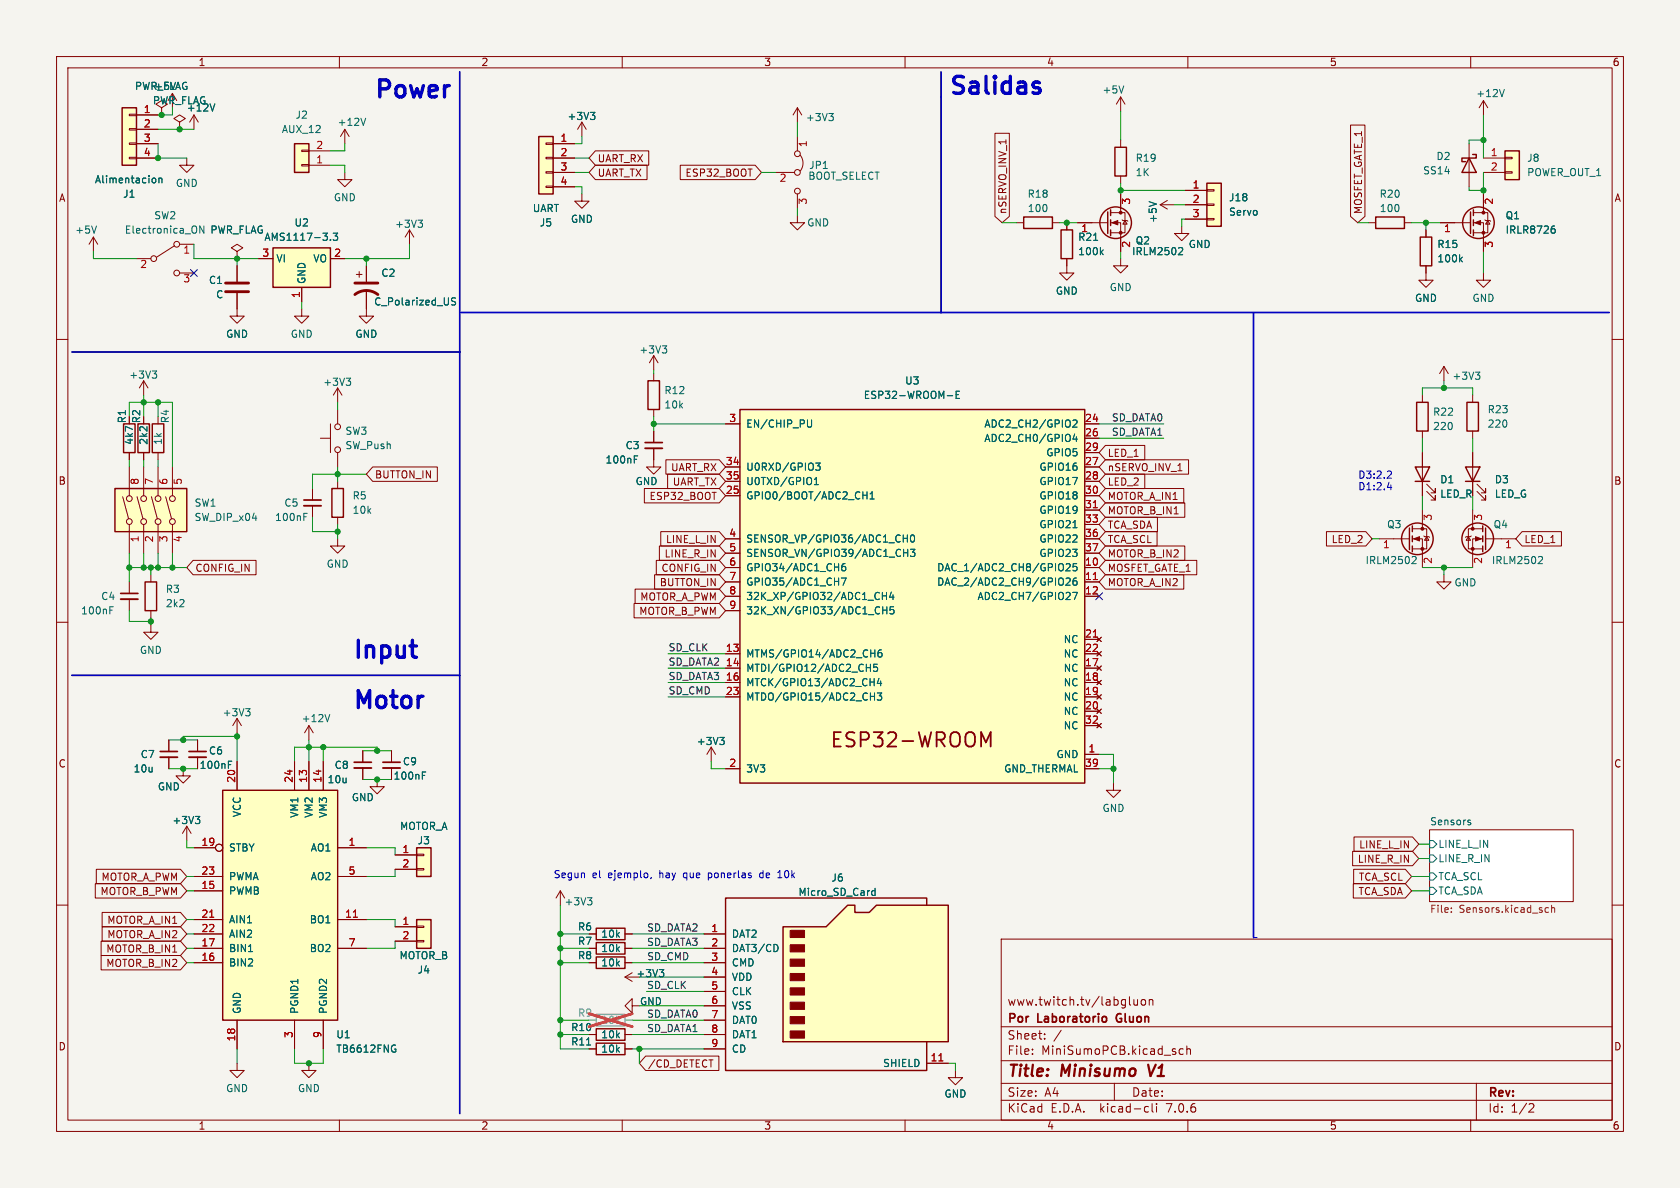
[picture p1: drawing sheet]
<svg xmlns="http://www.w3.org/2000/svg" width="297mm" height="210mm" viewBox="0 0 297 210" stroke-linecap="round" stroke-linejoin="round" font-family="sans-serif">
<path d="M0 0h297v210h-297z" fill="#f5f4ef" stroke="#f5f4ef" stroke-width=".18"/>
<g fill="none" stroke="#840000" stroke-width=".18">
<path d="M10 10h277v190h-277zM12 12h273v186h-273zM60 10v2M110 10v2M160 10v2M210 10v2M260 10v2M241.9 39.4h1.3M248.3 39.4h1.3M254.6 39.4h5.4M259.7 25.4v7.6M260.5 39.4h1.8v5.1"/>
<path d="M260.5 37.6h2.5v3.5h-2.5M262.3 27.9h3.8M262.3 30.5h3.8M262.3 34.3v3.3M262.5 38.9l.1 .1h.8l.1 .1M263 39l.4 .6h-.8zM266.1 30.4h1.2v.2h-1.2zM266.1 27.8h1.2v.3h-1.2zM10 60h2M252.1 47v2.5h1.3l-1.3 1.3-1.3-1.3h1.3M252.1 40.6v1.3M262.3 48.3v1.2h1.2l-1.2 1.3-1.3-1.3h1.3"/>
<path d="M285 60h2M25.4 67.3l.8 1.3M25.4 67.3v2.6M25.4 67.3l-.8 1.3M56.6 77.5h1.8M58.4 74.9v5.1M59.7 68.6l.8 1.3M59.7 68.6v2.5M59.7 72.4v2.5M59.7 68.6l-.8 1.3M128.3 74.9h2.5M191.8 77.5h2.5"/>
<path d="M191.8 74.9h2.5M255.3 64.8l.7 1.2M255.3 64.8v2.5M255.3 64.8l-.8 1.2M260.3 69.9v1.2M260.3 76.2v1.3M55.2 86.4v2M55.2 89.4v2M59.7 80v2.6M59.7 85.1v1.3M59.7 91.4v1.3M128.3 87.6h2.5"/>
<path d="M128.3 82.6h2.5M128.3 85.1h2.5M128.3 95.3h2.5M128.3 97.8h2.5M191.8 87.6h2.5M191.8 82.6h2.5M191.8 85.1h2.5M191.8 80h2.5M191.8 90.2h2.5M191.8 92.7h2.5M191.8 95.3h2.5M191.8 97.8h2.5"/>
<path d="M243.8 95.3h5.4M249.7 95.3h1.8v5M249.7 93.5h2.5v3.5h-2.5M251.5 90.2v3.3M251.7 94.7l.1 .2h.8l.1 .1M252.2 94.9l.4 .6h-.8zM259.6 94.9l.4 .6h-.8zM260.1 94.7l-.1 .2h-.8l-.1 .1M260.3 90.2v3.3M262.1 95.3h-1.8v5M262.1 93.5h-2.5v3.5h2.5M262.6 95.3h5.4"/>
<path d="M10 110h2M26.7 101.6v1.3M26.7 108v1.2M128.3 100.3h2.5M128.3 102.9h2.5M128.3 105.4h2.5M128.3 115.6h2.5M128.3 118.1h2.5M128.3 108h2.5M191.8 100.3h2.5M191.8 102.9h2.5M191.8 105.4h2.5"/>
<path d="M191.8 115.6h2.5M191.8 118.1h2.5M191.8 113h2.5M193.9 117.7l.8 .8M193.9 112.6l.8 .8M193.9 115.2l.8 .8M194.7 117.7l-.8 .8M194.7 112.6l-.8 .8M194.7 115.2l-.8 .8M255.3 101.6v1.3h-1.3l1.3 1.2 1.2-1.2h-1.2M285 110h2M32.4 135.9v1.3h-1.3l1.3 1.2 1.3-1.2h-1.3"/>
<path d="M41.9 134.6v5.1M52.1 134.6v5.1M54.6 134.6v5.1M57.1 134.6v5.1M66.7 137.8v1.3h-1.3l1.3 1.2 1.2-1.2h-1.2M125.7 132.1l.8 1.3M125.7 132.1v2.5M125.7 132.1l-.7 1.3M128.3 120.7h2.5M128.3 123.2h2.5M128.3 135.9h2.5M191.8 133.4h2.5"/>
<path d="M191.8 120.7h2.5M191.8 123.2h2.5M191.8 135.9h2.5M191.8 125.7h2.5M191.8 128.3h2.5M193.9 120.3l.8 .7M193.9 122.8l.8 .8M193.9 125.3l.8 .8M193.9 127.9l.8 .8M194.7 120.3l-.8 .7M194.7 122.8l-.8 .8M194.7 125.3l-.8 .8"/>
<path d="M194.7 127.9l-.8 .8M10 160h2M33 146.1l.8 1.2M33 146.1v2.5M33 146.1l-.7 1.2M34.3 149.9h3.8M34.3 157.5h5.1M34.3 154.9h5.1M59.7 149.9h5.1M59.7 154.9h5.1M99.1 157.5l.7 1.3M99.1 157.5v2.5"/>
<path d="M99.1 157.5l-.8 1.3M252.7 146.7h25.4v12.7h-25.4zM285 160h2M34.3 170.2h5.1M34.3 162.6h5.1M34.3 167.6h5.1M34.3 165.1h5.1M59.7 162.6h5.1M59.7 167.6h5.1M104.1 170.2h1.3M104.1 167.6h1.3M104.1 165.1h1.3"/>
<path d="M110.5 170.2h1.3M110.5 167.6h1.3M110.5 165.1h1.3M177 166h108v32h-108zM199.7 177.5l.2 .2M200.5 176.7v.9l.4 .1 .2-.1M201.1 176.7v1M201.9 176.8l.3-.1 .3 .3v.4l-.3 .3-.3-.1-.2-.2v-.4zM203.2 176.8l.2-.1 .3 .1 .1 .9M203.2 176.7v1M41.9 188v1.2h1.3l-1.3 1.3-1.3-1.3h1.3M41.9 180.3v5.1"/>
<path d="M52.1 180.3v5.1M57.1 180.3v5.1M60 198v2M104.1 185.4h1.3M104.1 182.9h1.3M110 198v2M110.5 185.4h1.3M110.5 182.9h1.3M160 198v2M177 194.5h108M177 191.5h108M177 187.5h108"/>
<path d="M177 181.5h108M182.5 186.3v.1M182.5 185.5v.1M184.7 183.6v.1M184.7 182.8v.1M187.6 182.1l-1.3 2M197 191.5v3M202.6 195.6l.4 .1M203 196.5l-.4 .1M203.7 195.1v1.3l.2 .2M204.5 195.1v.1M204.5 195.6v1"/>
<path d="M209.2 185.5l-.5-.1-.2 .3v.4l.1 .2h.6M209.8 185.5l.2-.1 .4 .1 .1 .9M209.8 184.9v1.5M210 198v2M260 198v2M261 191.5v6.5M270.5 195.1l.5 .1 .2 .3-1 1.1h1"/>
<circle cx="59.7" cy="75.4" r=".51"/>
<circle cx="59.7" cy="79.5" r=".51"/>
<circle cx="38.7" cy="149.9" r=".63"/>
</g>
<path d="M203 188.2l.4 2" fill="none" stroke="#840000" stroke-width=".4"/>
<path d="M53.7 88.4h3.1M197.5 179.4l-.2 .4 .2 .7" fill="none" stroke="#840000" stroke-width=".3"/>
<path d="M252.7 146.7h25.4v12.7h-25.4z" fill="#fff" stroke="#fff" stroke-width=".18"/>
<g fill="none" stroke="#006464" stroke-width=".18">
<path d="M274.6 39.9h.2M258.2 45.8l.3 .5M258.5 45.5l-.5 .4M274.5 40.4l.3 .1 .1 .2v.4l-.4 .1M26.9 65.6h.8l-.4 .5M27.5 66.1l.2 .2v.3l-.2 .3M61.2 66.9h.8l-.4 .4M61.7 67.3l.3 .3v.3l-.3 .2M143.5 74.2l-.1 1.2-.2 .1-.3-.1M167.5 69.9h.9M169 69.8h.5M169.6 69.2h-.6v1.2h.6"/>
<path d="M189.7 74.4l.5-.2 .2 .4-.8 .9h.8M190 76.7l-.3 .9h.8M190.3 77.2v.8M260.8 65.8h.8l-.4 .5M261.4 66.3l.2 .2v.3l-.2 .3M53.7 91.4h.4M53.7 90.7h.6M144 85.7h.7M144 84.8l.3-.4v1.3M144.2 81.9h.8l-.4 .4 .3 .2v.5l-.2 .1h-.4M149.4 99.6l-.4 .1a.85 .85 0 0 0 0 1.2l.5-.1v-.4l-.2-.3-.4 .1-.1 .2M152.5 87.5h.8"/>
<path d="M153.3 86.9v1.3M153.8 88.2h.7M153.8 87.3l.4-.4v1.3M159.7 95.2h.7M159.7 97.7h.8M160.4 94.6v1.2M160.5 97.1v1.3M161 97.1h.7l-.4 .5 .4 .1v.5l-.2 .2-.5-.2M161.1 94.6h.2a.68 .68 0 0 1 .4 .6 .68 .68 0 0 1-.4 .6 .84 .84 0 0 1-.2-1.2zM188.5 99.8l.5-.2 .2 .4-.8 .9h.8M189.7 93.3h.7M190.4 99.6h-.7v.6l.2-.1 .4 .1 .1 .2v.4l-.2 .1-.5-.1"/>
<path d="M249.8 98.4h.4l.2 .3-.8 .9h.8M272.2 98.4h.4l.1 .3-.8 .9h.8M148.7 102.2h.9l-.6 1.2M153.2 118h.7M153.9 117.4v1.3M153.9 115.5h.8M154.5 120v1.2M154.7 114.9v1.2M155.1 117.4h-.6l-.1 .6 .2-.1 .4 .1 .1 .1v.5l-.2 .1-.5-.1M155.4 119.9l-.3 .9h.8M155.8 114.9h-.3a.86 .86 0 0 0 0 1.2l.4-.1v-.4l-.2-.2h-.4l-.1 .2M156 104.7v1.3"/>
<path d="M156 105.3h.7M156.1 107.3v1.2M156.1 107.9h.7M156.7 104.7v1.3M156.8 107.3v1.2M157.6 104.7l-.3 .9h.8M157.9 105.1v.9M158 107.3h-.6l-.1 .6 .2-.2 .4 .1 .2 .2-.1 .4-.2 .1-.5-.1M188.5 102.3l.5-.1 .2 .3-.8 .9h.8M189.6 104.7h.9l-.6 1.3M190.3 102.2h-.4a.86 .86 0 0 0 0 1.2l.5-.1v-.4l-.2-.2h-.4l-.1 .2M127.2 130.4h.8l-.4 .4"/>
<path d="M127.8 130.8l.2 .3v.3l-.2 .2M153.8 120.6h.7M153.9 123.1h.7M154.6 122.5v1.3M155.1 122.5h.8l-.4 .5 .3 .1v.5l-.2 .2-.5-.2M155.7 120.4v.8M34.5 144.3h.8l-.4 .5M35.1 144.8l.2 .2v.4l-.2 .2M103.9 158.7h.7l-.4 .5M104.4 159.2l.2 .2v.3l-.2 .3M252.7 156.8h.7l.6 .7-.6 .6h-.7zM252.7 154.3h.7l.6 .6-.6 .7h-.7z"/>
<path d="M252.7 148.6h.7l.6 .6-.6 .7h-.7zM252.7 151.1h.7l.6 .7-.6 .6h-.7zM259.7 145.4h.3v.2l-.2 .2h-.2M259.7 145h.3M43.9 168.2h.8M69.6 184.7l.3 .1M69.7 185.5h.3v.4l-.3 .1M103.7 184.7h.7"/>
</g>
<path d="M256.6 161.2v.1M256.6 160.5v.1M273.3 161.2h.5M273.3 160.5h.5M274.3 160.6l.2-.2 .3 .1v.8M274.3 160v1.3" fill="none" stroke="#725600" stroke-width=".18"/>
<g fill="none" stroke="#840000" stroke-width=".25">
<path d="M243.2 38.4h5.1v2h-5.1zM259.7 27.9l1.3 2.6h-2.6zM260 37.5v3.8M260.3 27.3h.7v.6h-2.6v.7h.7M260.5 37.1v1M260.5 38.9v1M266.1 26.7h2.5v5.1h-2.5zM251.1 41.9h2v5.1h-2zM260.5 40.6v1.1M130.8 72.4h61v66h-61zM259.3 71.1h2.1v5.1h-2.1zM58.7 86.4h2v5h-2z"/>
<path d="M249.2 93.3v3.9M249.7 93v1M249.7 94.7v1.1M249.7 96.5v1M262.1 93v1M262.1 94.7v1.1M262.1 96.5v1M262.6 93.3v3.9M25.7 102.9h2v5.1h-2zM39.4 139.7h20.3v40.6h-20.3zM105.4 169.2h5.1v2h-5.1zM105.4 164.1h5.1v2h-5.1z"/>
<path d="M105.4 166.6h5.1v2.1h-5.1zM105.4 181.9h5.1v2h-5.1zM105.4 184.4h5.1v2h-5.1z"/>
<circle cx="261.4" cy="39.4" r="2.79"/>
<circle cx="250.6" cy="95.2" r="2.79"/>
<circle cx="261.2" cy="95.2" r="2.79"/>
</g>
<g fill="#ffffc2" stroke="#ffffc2" stroke-width=".18">
<path d="M39.4 139.7h20.3v40.6h-20.3z"/>
<path d="M266.1 26.7h2.5v5.1h-2.5z"/>
<path d="M130.8 72.4h61v66h-61z"/>
</g>
<path d="M193.3 89.8h.7M193.3 102.5h.7M193.3 112.6h.7M37.1 162.1h.7M62.5 162.1h.7" fill="none" stroke="#a90000" stroke-width=".18"/>
<path d="M53.7 89.4h3.1" fill="none" stroke="#840000" stroke-width=".33"/>
<g fill="#840000" stroke="#840000" stroke-width=".18">
<path d="M260.7 39.4l1-.4v.8z"/>
<path d="M260.9 94.9l1 .4-1 .3z"/>
<path d="M249.9 95.3l1.1-.4v.7z"/>
<circle cx="262.3" cy="41.1" r=".25"/>
<circle cx="262.3" cy="37.6" r=".25"/>
<circle cx="260.3" cy="97" r=".25"/>
<circle cx="260.3" cy="93.5" r=".25"/>
<circle cx="251.5" cy="97" r=".25"/>
<circle cx="251.5" cy="93.5" r=".25"/>
</g>
<g fill="none" stroke="#840000" stroke-width=".32">
<path d="M147.4 130.6h.9M148.7 129.4h-1.3v2.6h1.3M151.1 129.5l-1-.1a.62 .62 0 0 0-.5 .6 .62 .62 0 0 0 .5 .6 .93 .93 0 0 1 1 .6 .65 .65 0 0 1-.5 .8l-1-.2M152.2 130.8h.9a.69 .69 0 0 0 .5-.7 .69 .69 0 0 0-.5-.7h-.9v2.6M154.5 129.4h1.5l-.8 1a.69 .69 0 0 1 .8 .5v.6l-.2 .3-.3 .2h-.7l-.3-.3M157 129.7l.4-.3h.6a.69 .69 0 0 1 .3 1.1l-1.4 1.5h1.5M159.5 131h2M162.4 129.4l.6 2.6 .5-1.8 .5 1.8 .6-2.6M165.6 130.8h1a.69 .69 0 0 0 .5-.7 .69 .69 0 0 0-.5-.7h-1v2.6M166.2 130.8l.8 1.2M168.1 129.8a.85 .85 0 0 1 1-.4 .85 .85 0 0 1 .6 .9v.8a.85 .85 0 0 1-.9 .9 .85 .85 0 0 1-.8-.9zM171 129.5a.84 .84 0 0 1 .9 0 .84 .84 0 0 1 .5 .8v.8a.85 .85 0 0 1-.9 .9 .85 .85 0 0 1-.8-.9v-.8l.1-.5z"/>
<path d="M173.4 132v-2.6l.9 1.8 .8-1.8v2.6"/>
</g>
<path d="M105.4 179.3h5.1v2.1h-5.1z" fill="none" stroke="#9c9b98" stroke-width=".25"/>
<path d="M104.1 180.3h1.3M110.5 180.3h1.3" fill="none" stroke="#9c9b98" stroke-width=".18"/>
<path d="M104.1 179.2l7.7 2.3M111.8 179.2l-7.7 2.3" fill="none" stroke="#eb3a3d" stroke-width=".46"/>
<path d="M138.4 163.8h7.6l3.9-3.8h1.2v1.3h2.6l1.2-1.3h12.7v24.2h-29.2z" fill="#ffffc2"/>
<g fill="#840000" stroke="#840000" stroke-width=".18">
<path d="M139.7 182.2h2.5v1.3h-2.5z"/>
<path d="M139.7 179.7h2.5v1.3h-2.5z"/>
<path d="M139.7 177.2h2.5v1.2h-2.5z"/>
<path d="M139.7 174.6h2.5v1.3h-2.5z"/>
<path d="M139.7 172.1h2.5v1.3h-2.5z"/>
<path d="M139.7 169.5h2.5v1.3h-2.5z"/>
<path d="M139.7 167h2.5v1.3h-2.5z"/>
<path d="M139.7 164.5h2.5v1.2h-2.5z"/>
<path d="M196.6 39.4l1-.4v.8z"/>
<circle cx="198.1" cy="41.1" r=".25"/>
<circle cx="198.1" cy="37.6" r=".25"/>
</g>
<g fill="none" stroke="#840000" stroke-width=".25">
<path d="M21.6 19.1h2.5v10.1h-2.5zM52.1 25.4h2.5v5.1h-2.5zM95.2 24.1h2.6v10.2h-2.6zM181 38.4h5.1v2h-5.1zM195.8 37.5v3.8M196.3 37.1v1M196.3 38.9v1M197.1 26h2v5.1h-2zM213.4 32.4h2.5v7.6h-2.5zM48.3 43.8h10.1v7h-10.1zM187.6 40.6h2v5.1h-2zM196.3 40.6v1.1"/>
<path d="M21.8 74.9h2.1v5.1h-2.1zM24.4 74.9h2v5.1h-2zM26.9 74.9h2.1v5.1h-2.1zM114.6 67.3h2v5.1h-2zM250.4 71.1h2.1v5.1h-2.1zM20.3 86.4h12.7v7.6h-12.7zM250.2 82.6h2.5l-1.2 2.5zM250.2 85.1h2.5M259.1 82.6h2.5l-1.3 2.5zM259.1 85.1h2.5M73.7 149.9h2.5v5h-2.5zM73.7 162.6h2.5v5h-2.5z"/>
<path d="M138.4 163.8h7.6l3.9-3.8h1.2v1.3h2.6l1.2-1.3h12.7v24.2h-29.2zM163.8 160v-1.2h-35.5v30.4h35.5v-5"/>
<circle cx="197.2" cy="39.4" r="2.79"/>
</g>
<g fill="none" stroke="#840000" stroke-width=".18">
<path d="M28.6 19.1l1-.7-1-.6-1 .6 1 .7v1.2M30.5 16.5l-.8 1.3M30.5 16.5v2.6M30.5 16.5l.7 1.3M141 19.1v2.5M141 19.1l.7 1.2M141 19.1l-.8 1.2M198.1 17.1l-.7 1.3M198.1 17.1v2.6M198.1 17.1l.8 1.3M262.3 17.8l-.8 1.3M262.3 17.8v2.5"/>
<path d="M262.3 17.8l.7 1.3M22.9 27.8h1.2v.3h-1.2zM22.9 25.3h1.2v.2h-1.2zM22.9 22.7h1.2v.3h-1.2zM22.9 20.2h1.2v.2h-1.2zM24.1 25.4h3.8M24.1 27.9h3.8M24.1 20.3h3.8M24.1 22.9h3.8M28.6 20.3h.1M31.7 21.6l1.1-.6-1.1-.7-1 .7 1 .6v1.3M31.7 22.9h.1"/>
<path d="M33 27.9v1.3h1.3l-1.3 1.3-1.3-1.3h1.3M34.3 20.3l-.8 1.3M34.3 20.3v2.6M34.3 20.3l.8 1.3M53.3 26.5h1.3v.3h-1.3zM53.3 29.1h1.3v.2h-1.3zM54.6 29.2h3.8M54.6 26.7h3.8M61 30.5v1.3h1.2l-1.2 1.2-1.3-1.2h1.3M61 22.9l-.8 1.2M61 22.9v2.5M61 22.9l.7 1.2"/>
<path d="M96.5 32.9h1.3v.2h-1.3zM96.5 30.4h1.3v.2h-1.3zM96.5 27.8h1.3v.3h-1.3zM96.5 25.3h1.3v.2h-1.3zM97.8 25.4h3.8M97.8 27.9h3.8M97.8 30.5h3.8M97.8 33h3.8M102.9 34.3v1.3h1.2l-1.2 1.2-1.3-1.2h1.3M102.9 21.6l.7 1.3M102.9 21.6v2.5M102.9 21.6l-.8 1.3"/>
<path d="M105.3 29.2h9.1v2.6h-9.1l-1.2-1.3zM105.3 26.7h9.4v2.5h-9.4l-1.2-1.3zM120.3 29.2h13.2l1.1 1.3-1.1 1.3h-13.2zM137.2 30.5h3.3M141 38.1v1.3h-1.3l1.3 1.2 1.2-1.2h-1.2M141 24.1v2.6M141 34.3v2.5M141.5 27.4a2.26 2.26 0 0 1 0 2.8M175.9 23.6h2.5v14.7l-1.2 1.1-1.3-1.1zM179.7 39.4h1.3M186.1 39.4h1.2M188.6 39.4v1.2"/>
<path d="M190.5 39.4h5.3M196.3 39.4h1.8v5.1M196.3 37.6h2.6v3.5h-2.6M198.1 24.8v1.2M198.1 31.1v1.3M198.1 34.3v3.3M198.4 38.9l.1 .1h.8l.1 .1M198.9 39l.4 .6h-.8zM205.1 36.2h2.5M205.1 36.2l1.3 .8M206.4 35.4l-1.3 .8M209.5 33.7h3.9"/>
<path d="M209.5 36.2h3.9M209.5 38.7h3.9M213.4 38.6h1.2v.3h-1.2zM213.4 36.1h1.2v.2h-1.2zM213.4 33.5h1.2v.3h-1.2zM238.8 22.1h2.5v16.2l-1.3 1.1-1.2-1.1zM254.6 39.4h2.6M262.3 34.3v2.5M16.5 41.9l-.8 1.3M16.5 41.9v2.6M16.5 41.9l.8 1.3M24.1 45.7h2.6"/>
<path d="M30.9 43.4l-3.2 2.1M31.7 43.2h2.6M31.7 48.3h2.6M41.9 44.5l1-.7-1-.6-1 .6 1 .7v1.2M41.9 45.7h.1M41.9 51.8v4.1h1.3l-1.3 1.3-1.3-1.3h1.3M41.9 47v2.8M45.7 45.7h2.6M53.3 54.6v1.3h1.3l-1.3 1.3-1.2-1.3h1.2M53.3 50.8v2.5M58.4 45.7h2.6M63 48.5h1"/>
<path d="M63.5 48v1M64.8 51.3v4.6h1.2l-1.2 1.3-1.3-1.3h1.3M64.8 47v2.8M72.4 40.6l.8 1.3M72.4 40.6v2.6M72.4 40.6l-.8 1.3M188.6 45.7v2.6h1.3l-1.3 1.2-1.3-1.2h1.3M198.1 45.7v1.3h1.3l-1.3 1.3-1.3-1.3h1.3M208.9 40v1.3h1.3l-1.3 1.2-1.3-1.2h1.3M252.1 40.6v1.3M252.1 47v1.3M262.3 41.9v2.6"/>
<path d="M27.9 73.7v1.2M115.6 79.2v3.4h1.2l-1.2 1.2-1.3-1.2h1.3M115.6 62.9v2.5M115.6 66v1.3M115.6 72.4v1.3M115.6 76.2v2M115.6 62.9l.7 1.2M115.6 62.9l-.8 1.2M128.3 74.9h2.5M191.8 74.9h2.5M191.8 77.5h2.5M195.4 78.7h7v2.6h-7l-1.1-1.3z"/>
<path d="M251.5 69.9v1.2M251.5 76.2v1.3M21.7 87.8l1 3.9M22.9 80v1.3M22.9 82.6v5M22.9 92.7v5.1M24.2 87.8l1.1 3.9M25.4 80v1.3M25.4 82.6v5M25.4 92.7v5.1M26.8 87.8l1 3.9M27.9 80v1.3"/>
<path d="M27.9 82.6v5M27.9 92.7v5.1M29.3 87.8l1 3.9M30.5 82.6v5M30.5 92.7v5.1M34.1 99.1h11.2v2.5h-11.2l-1.1-1.3zM59.7 95.3v1.2h1.3l-1.3 1.3-1.3-1.3h1.3M65.9 82.5h11.4v2.6h-11.4l-1.1-1.3zM113.9 86.4h13.3l1.1 1.2-1.1 1.3h-13.3zM116 99.1h11.2l1.1 1.2-1.1 1.3h-11.2zM116.6 96.5h10.6l1.1 1.3-1.1 1.3h-10.6zM116.8 94h10.4l1.1 1.3-1.1 1.2h-10.4z"/>
<path d="M117.7 81.3h9.5l1.1 1.3-1.1 1.2h-9.5zM118 83.8h9.2l1.1 1.3-1.1 1.3h-9.2zM128.3 87.6h2.5M128.3 82.6h2.5M128.3 85.1h2.5M128.3 95.3h2.5M128.3 97.8h2.5M191.8 87.6h2.5M191.8 82.6h2.5M191.8 85.1h2.5M191.8 80h2.5M191.8 90.2h2.5"/>
<path d="M191.8 92.7h2.5M191.8 95.3h2.5M191.8 97.8h2.5M195.4 83.8h7v2.6h-7l-1.1-1.3zM195.4 91.4h9.2v2.6h-9.2l-1.1-1.3zM195.4 81.3h14.7v2.5h-14.7l-1.1-1.2zM195.4 99.1h16.2v2.5h-16.2l-1.1-1.3zM195.4 96.5h14.1v2.6h-14.1l-1.1-1.3zM195.4 94h9.2v2.5h-9.2l-1.1-1.2zM195.4 88.9h14.1v2.5h-14.1l-1.1-1.2zM195.4 86.4h13.9v2.5h-13.9l-1.1-1.3zM234.5 94h7l1.1 1.3-1.1 1.2h-7z"/>
<path d="M251.5 80v7.6M252.2 86.9l1.5 1.5v-.8v.8h-.7M252.2 85.6l1.5 1.5v-.7v.7h-.7M260.3 80v7.6M261.1 86.9l1.5 1.5v-.8v.8h-.7M261.1 85.6l1.5 1.5v-.7v.7h-.7M269.1 94h6.9v2.5h-6.9l-1.1-1.2zM22.9 102.9v2M22.9 105.9v2.1M26.7 110.5v1.3h1.2l-1.2 1.2-1.3-1.2h1.3M112.1 106.7h15.1l1.1 1.3-1.1 1.2h-15.1zM112.3 104.1h14.9l1.1 1.3-1.1 1.3h-14.9z"/>
<path d="M115.7 101.6h11.5l1.1 1.3-1.1 1.2h-11.5zM128.3 100.3h2.5M128.3 102.9h2.5M128.3 105.4h2.5M128.3 115.6h2.5M128.3 118.1h2.5M128.3 108h2.5M191.8 100.3h2.5M191.8 102.9h2.5M191.8 105.4h2.5M191.8 115.6h2.5M191.8 118.1h2.5"/>
<path d="M191.8 113h2.5M193.9 117.7l.8 .8M193.9 112.6l.8 .8M193.9 115.2l.8 .8M194.7 117.7l-.8 .8M194.7 112.6l-.8 .8M194.7 115.2l-.8 .8M195.4 101.6h13.9v2.5h-13.9l-1.1-1.2zM29.8 130.8v2M29.8 133.9v2M34.9 130.8v2M34.9 133.9v2"/>
<path d="M41.9 127v2.5M41.9 134.6v5.1M41.9 127l.8 1.3M41.9 127l-.8 1.3M52.1 134.6v5.1M54.6 128.3l-.8 1.2M54.6 128.3v2.5M54.6 134.6v5.1M54.6 128.3l.8 1.2M57.1 134.6v5.1M64.1 132.7v2M64.1 135.8v2"/>
<path d="M69.2 132.7v2M69.2 135.8v2M128.3 120.7h2.5M128.3 123.2h2.5M128.3 135.9h2.5M191.8 133.4h2.5M191.8 120.7h2.5M191.8 123.2h2.5M191.8 135.9h2.5M191.8 125.7h2.5M191.8 128.3h2.5M193.9 120.3l.8 .7"/>
<path d="M193.9 122.8l.8 .8M193.9 125.3l.8 .8M193.9 127.9l.8 .8M194.7 120.3l-.8 .7M194.7 122.8l-.8 .8M194.7 125.3l-.8 .8M194.7 127.9l-.8 .8M196.8 138.4v1.3h1.3l-1.3 1.3-1.2-1.3h1.2M16.8 156.2h15.1l1.1 1.3-1.1 1.3h-15.1zM17 153.7h14.9l1.1 1.2-1.1 1.3h-14.9zM34.3 149.9h3.8M34.3 157.5h5.1"/>
<path d="M34.3 154.9h5.1M59.7 149.9h5.1M59.7 154.9h5.1M69.8 151.1h3.9M69.8 153.7h3.9M73.7 153.5h1.2v.3h-1.2zM73.7 151h1.2v.3h-1.2zM239.1 150.5h10.6l1.1 1.3-1.1 1.2h-10.6zM239.2 156.2h9.2l1.2 1.3-1.2 1.3h-9.2zM239.3 153.7h9.1l1.2 1.2-1.2 1.3h-9.1zM239.4 148h10.3l1.1 1.2-1.1 1.3h-10.3zM17.9 166.4h14l1.1 1.2-1.1 1.3h-14z"/>
<path d="M17.9 168.9h14l1.1 1.3-1.1 1.3h-14zM18.1 161.3h13.8l1.1 1.3-1.1 1.2h-13.8zM18.1 163.8h13.8l1.1 1.3-1.1 1.3h-13.8zM34.3 165.1h5.1M34.3 167.6h5.1M34.3 170.2h5.1M34.3 162.6h5.1M59.7 167.6h5.1M59.7 162.6h5.1M69.8 163.8h3.9M69.8 166.4h3.9M73.7 166.2h1.2v.3h-1.2z"/>
<path d="M73.7 163.7h1.2v.3h-1.2zM104.1 165.1h1.3M104.1 167.6h1.3M104.1 170.2h1.3M110.5 165.1h1.3M110.5 167.6h1.3M110.5 170.2h1.3M110.5 172.7h2.5M110.5 172.7l1.3 .8M111.8 177.8v1.3l-1.3-1.3 1.3-1.3v1.3h1.2M111.8 172l-1.3 .7M124.5 165.1h3.8"/>
<path d="M124.5 167.6h3.8M124.5 170.2h3.8M124.5 172.7h3.8M124.5 175.3h3.8M124.5 177.8h3.8M41.9 180.3v5.1M52.1 180.3v5.1M54.6 188v1.2h1.3l-1.3 1.3-1.3-1.3h1.3M57.1 180.3v5.1M104.1 182.9h1.3M104.1 185.4h1.3M110.5 182.9h1.3"/>
<path d="M110.5 185.4h1.3M114.1 186.7h13v2.5h-13l-1.1-1.2zM124.5 180.3h3.8M124.5 182.9h3.8M124.5 185.4h3.8M163.8 188h3.8M168.9 189.2v1.3h-1.3l1.3 1.3 1.3-1.3h-1.3"/>
<circle cx="141" cy="27.2" r=".51"/>
<circle cx="141" cy="33.8" r=".51"/>
<circle cx="141" cy="30.5" r=".51"/>
<circle cx="27.2" cy="45.7" r=".51"/>
<circle cx="31.2" cy="48.3" r=".51"/>
<circle cx="31.2" cy="43.2" r=".51"/>
<circle cx="22.9" cy="88.1" r=".51"/>
<circle cx="22.9" cy="92.2" r=".51"/>
<circle cx="25.4" cy="88.1" r=".51"/>
<circle cx="25.4" cy="92.2" r=".51"/>
<circle cx="27.9" cy="92.2" r=".51"/>
<circle cx="27.9" cy="88.1" r=".51"/>
<circle cx="30.5" cy="88.1" r=".51"/>
<circle cx="30.5" cy="92.2" r=".51"/>
<circle cx="38.7" cy="149.9" r=".63"/>
</g>
<path d="M193.3 89.8h.7M193.3 102.5h.7M193.3 112.6h.7M37.1 162.1h.7M62.5 162.1h.7M166 187.5h.7" fill="none" stroke="#a90000" stroke-width=".18"/>
<g fill="none" stroke="#006464" stroke-width=".18">
<path d="M38 18.4l-.4 1.2M104.4 19.9h.8l-.5 .4M198.7 15.2l-.5 1.3M265.9 15.8l-.4 1.3M17.1 39.9l-.5 1.3M27.3 31.5l.2 .2v.4l-.2 .2M28.1 31.6l.2-.1h.3v.8M28.1 31.5v.8M36 39.9v1.3l-.7-1.3v1.3M64.6 20.9l-.4 1.3M73.9 38.9h.8l-.4 .5M74.4 39.4l.3 .2v.3l-.3 .3"/>
<path d="M104.9 20.3l.3 .3v.3l-.3 .2M146.5 20.1h.8l-.4 .4M147.1 20.5l.2 .3v.3l-.2 .2M203.1 35.7l1.3 .4M274.6 39.9h.2M58.4 42.4v.1M58.9 41.2h.8l-.4 .5 .3 .1v.6l-.2 .1-.5-.1M80.5 52.7l-.4-.1-.3 .3 .1 .3 .6 .2v.4l-.2 .1h-.5M193.3 42.5h.8M194.7 44.5l.3 .5M195 44.2l-.5 .5M208.5 43.8h.5l.1 .3-.8 .9h.8"/>
<path d="M258.2 45.8l.3 .5M258.5 45.5l-.5 .4M274.5 40.4l.3 .1 .1 .2v.4l-.4 .1M117.1 61.1h.8l-.5 .5M117.6 61.6l.3 .3v.3l-.3 .2M143.5 74.2l-.1 1.2-.2 .1-.3-.1M167.5 69.9h.9M169 69.8h.5M169.6 69.2h-.6v1.2h.6M189.7 74.4l.5-.2 .2 .4-.8 .9h.8M190 76.7l-.3 .9h.8M190.3 77.2v.8"/>
<path d="M112.1 81.2h.5M112.1 80.6h.6M144 85.7h.7M144 84.8l.3-.4v1.3M144.2 81.9h.8l-.4 .4 .3 .2v.5l-.2 .1h-.4M149.4 99.6l-.4 .1a.85 .85 0 0 0 0 1.2l.5-.1v-.4l-.2-.3-.4 .1-.1 .2M152.5 87.5h.8M153.3 86.9v1.3M153.8 88.2h.7M153.8 87.3l.4-.4v1.3M159.7 95.2h.7M159.7 97.7h.8"/>
<path d="M160.4 94.6v1.2M160.5 97.1v1.3M161 97.1h.7l-.4 .5 .4 .1v.5l-.2 .2-.5-.2M161.1 94.6h.2a.68 .68 0 0 1 .4 .6 .68 .68 0 0 1-.4 .6 .84 .84 0 0 1-.2-1.2zM188.5 99.8l.5-.2 .2 .4-.8 .9h.8M189.7 93.3h.7M190.4 99.6h-.7v.6l.2-.1 .4 .1 .1 .2v.4l-.2 .1-.5-.1M19.4 107.9h.4M19.4 107.3h.6M148.7 102.2h.9l-.6 1.2M153.2 118h.7M153.9 117.4v1.3"/>
<path d="M153.9 115.5h.8M154.5 120v1.2M154.7 114.9v1.2M155.1 117.4h-.6l-.1 .6 .2-.1 .4 .1 .1 .1v.5l-.2 .1-.5-.1M155.4 119.9l-.3 .9h.8M155.8 114.9h-.3a.86 .86 0 0 0 0 1.2l.4-.1v-.4l-.2-.2h-.4l-.1 .2M156 104.7v1.3M156 105.3h.7M156.1 107.9h.7M156.1 107.3v1.2M156.7 104.7v1.3M156.8 107.3v1.2"/>
<path d="M157.6 104.7l-.3 .9h.8M157.9 105.1v.9M158 107.3h-.6l-.1 .6 .2-.2 .4 .1 .2 .2-.1 .4-.2 .1-.5-.1M188.5 102.3l.5-.1 .2 .3-.8 .9h.8M189.6 104.7h.9l-.6 1.3M190.3 102.2h-.4a.86 .86 0 0 0 0 1.2l.5-.1v-.4l-.2-.2h-.4l-.1 .2M40.4 135.2h.4M40.4 134.6h.6M43.4 125.3h.8l-.4 .5M44 125.8l.2 .2v.3l-.2 .2M58.3 126.3l-.4 1.3M74.7 137.1h.4"/>
<path d="M74.7 136.5h.6M127.2 130.4h.8l-.4 .4M127.8 130.8l.2 .3v.3l-.2 .2M153.8 120.6h.7M153.9 123.1h.7M154.6 122.5v1.3M155.1 122.5h.8l-.4 .5 .3 .1v.5l-.2 .2-.5-.2M155.7 120.4v.8M34.5 144.3h.8l-.4 .5M35.1 144.8l.2 .2v.4l-.2 .2M154.1 158.1l.2 .2 .4-.1M154.7 157v1.3"/>
<path d="M154.7 157.5l-.4-.1-.2 .3M43.9 168.2h.8M116.6 171.4h.7l-.4 .5M117.1 171.9l.2 .2v.3l-.2 .3M137.3 167l.3 .5-.3 .7M69.6 184.7l.3 .1M69.7 185.5h.3v.4l-.3 .1M103.7 184.7h.7"/>
</g>
<path d="M114 79.2h3.1M21.3 105.9h3.1M28.3 133.9h3.1M33.4 133.9h3M62.6 135.8h3.1M67.7 135.8h3" fill="none" stroke="#840000" stroke-width=".33"/>
<path d="M114 78.2h3.1M21.3 104.9h3.1M28.3 132.8h3.1M33.4 132.8h3M62.6 134.7h3.1M67.7 134.7h3" fill="none" stroke="#840000" stroke-width=".3"/>
<g fill="#ffffc2" stroke="#ffffc2" stroke-width=".18">
<path d="M213.4 32.4h2.5v7.6h-2.5z"/>
<path d="M73.7 149.9h2.5v5h-2.5z"/>
<path d="M95.2 24.1h2.6v10.2h-2.6z"/>
<path d="M73.7 162.6h2.5v5h-2.5z"/>
<path d="M48.3 43.8h10.1v7h-10.1z"/>
<path d="M52.1 25.4h2.5v5.1h-2.5z"/>
<path d="M21.6 19.1h2.5v10.1h-2.5z"/>
<path d="M20.3 86.4h12.7v7.6h-12.7z"/>
</g>
<path d="M39.9 50h4M39.9 51.6h4M62.7 52.1a3.3 3.3 0 0 1 4.1 0M62.7 50h4.1" fill="none" stroke="#840000" stroke-width=".51"/>
<path d="M245.3 86.2h.8M245.8 83.3l.2 .2-.1 .3-.7 .7h.8M245.9 85.7v.9M115.1 155.1l-.1 .2M125.2 154.3v1.3M125.2 155.1l.1 .1M125.3 154.3l-.1 .1M134.8 154.3l-.4 .1-.1 .2 .1 .4 .4 .2M137.5 155.2h.7M137.6 154.2l.3-.3v1.3M221.6 165.7h.6" fill="none" stroke="#0000c2" stroke-width=".18"/>
<path d="M183.5 15.5l.2 .1 .2 .3-.2 .5-.2 .1M183.5 14.5l.2 .1" fill="none" stroke="#0000c2" stroke-width=".6"/>
<path d="M81.3 12.7v184.2M166.4 17.1v38.1M81.3 55.2h203.2M166.4 55.2h.1M221.6 55.2v110.5M12.7 62.2h68.6M12.7 119.4h68.6" fill="none" stroke="#0000c2" stroke-width=".3"/>
<g fill="none" stroke="#009600" stroke-width=".18">
<path d="M30.5 19.1v1.2h-2.6M198.1 19.7v5.1M27.9 25.4v2.5h5.1M27.9 22.9h6.4M58.4 29.2h2.6v1.3M61 25.4v1.3h-2.6M101.6 30.5h2.5M101.6 33h1.3v1.3M101.6 27.9h2.5M102.9 24.1v1.3h-1.3M134.6 30.5h2.6M141 21.6v2.5"/>
<path d="M141 36.8v1.3M177.2 39.4h2.5M187.3 39.4h3.2M198.1 33.7h11.4M198.1 32.4v1.9M207.6 36.2h1.9M209.5 38.7h-.6v1.3M240 39.4h1.9M249.6 39.4h5M252.1 39.4v1.2M259.7 33v.7h2.6M262.3 24.8h-2.6v.6"/>
<path d="M262.3 20.3v7.6M262.3 30.5v3.8M16.5 44.5v1.2h7.6M34.3 43.2v2.5h11.4M41.9 45.7v1.3M53.3 53.3v1.3M64.8 45.7v1.3M72.4 43.2v2.5h-11.4M198.1 44.5v1.2M262.3 44.5v3.8M22.9 73.7v-2.6h7.6v11.5M25.4 69.9v3.8"/>
<path d="M27.9 71.1v2.6M59.7 71.1v1.3M115.6 65.4v.6M115.6 73.7v2.5M115.6 74.9h12.7M194.3 74.9h11.4M194.3 77.5h11.4M251.5 69.9v-1.3h8.8v1.3M251.5 77.5v2.5M255.3 67.3v1.3M260.3 77.5v2.5M22.9 81.3v1.3"/>
<path d="M22.9 97.8v5.1M25.4 81.3v1.3M25.4 97.8v2.5M27.9 81.3v1.3M27.9 97.8v2.5M30.5 97.8v2.5M55.2 91.4v2.6h4.5M59.7 82.6v2.5M59.7 92.7v2.6M64.8 83.8h-9.6v2.6M242.6 95.3h1.2M251.5 87.6v2.6"/>
<path d="M260.3 87.6v2.6M22.9 100.3h10.1M22.9 108v1.9h3.8M26.7 100.3v1.3M26.7 109.2v1.3M118.1 115.6h10.2M118.1 118.1h10.2M251.5 100.3h8.8M255.3 100.3v1.3M29.8 130.8h5.1M29.8 135.9h5.1M41.9 130.2h-9.5v.6"/>
<path d="M41.9 129.5v5.1M54.6 130.8v3.8M57.1 132.1v2.5M64.1 132.7h5.1M64.1 137.8h5.1M66.7 132.7v-.6h-14.6v2.5M118.1 123.2h10.2M118.1 120.7h10.2M125.7 134.6v1.3h2.6M194.3 133.4h2.5v5M194.3 135.9h2.5M33 148.6v1.3h1.3"/>
<path d="M33 157.5h1.3M33 154.9h1.3M64.8 149.9h5v1.2M69.8 153.7v1.2h-5M249.6 157.5h3.1M249.6 154.9h3.1M250.8 151.8h1.9M250.8 149.2h1.9M33 162.6h1.3M33 167.6h1.3M33 165.1h1.3M33 170.2h1.3"/>
<path d="M64.8 162.6h5v1.2M69.8 166.4v1.2h-5M99.1 160v25.4h5M99.1 167.6h5M99.1 165.1h5M99.1 170.2h5M111.8 167.6h12.7M111.8 165.1h12.7M111.8 170.2h12.7M113 177.8h11.5M113 172.7h11.5M114.3 175.3h10.2"/>
<path d="M41.9 185.4v2.6M52.1 185.4v2.6h5v-2.6M99.1 180.3h5M99.1 182.9h5M111.8 180.3h12.7M111.8 182.9h12.7M111.8 185.4h12.7M113 185.4v2.6M167.6 188h1.3v1.2"/>
</g>
<path d="M33.7 47.7l1.2 1.2M34.9 47.7l-1.2 1.2M193.7 104.8l1.2 1.2M194.9 104.8l-1.2 1.2" fill="none" stroke="#000084" stroke-width=".18"/>
<path d="M104.1 180.3h1.3M110.5 180.3h1.3" fill="none" stroke="#9c9b98" stroke-width=".18"/>
<path d="M104.1 179.2l7.7 2.3M111.8 179.2l-7.7 2.3" fill="none" stroke="#eb3a3d" stroke-width=".46"/>
<g fill="#009600" stroke="#009600" stroke-width=".18">
<circle cx="115.6" cy="74.9" r=".46"/>
<circle cx="99.1" cy="165.1" r=".46"/>
<circle cx="99.1" cy="167.6" r=".46"/>
<circle cx="27.9" cy="27.9" r=".46"/>
<circle cx="41.9" cy="45.7" r=".46"/>
<circle cx="28.6" cy="20.3" r=".46"/>
<circle cx="31.7" cy="22.9" r=".46"/>
<circle cx="59.7" cy="94" r=".46"/>
<circle cx="59.7" cy="83.8" r=".46"/>
<circle cx="64.8" cy="45.7" r=".46"/>
<circle cx="54.6" cy="188" r=".46"/>
<circle cx="32.4" cy="135.9" r=".46"/>
<circle cx="54.6" cy="132.1" r=".46"/>
<circle cx="26.7" cy="100.3" r=".46"/>
<circle cx="27.9" cy="100.3" r=".46"/>
<circle cx="66.7" cy="132.7" r=".46"/>
<circle cx="57.1" cy="132.1" r=".46"/>
<circle cx="32.4" cy="130.8" r=".46"/>
<circle cx="26.7" cy="109.9" r=".46"/>
<circle cx="66.7" cy="137.8" r=".46"/>
<circle cx="41.9" cy="130.2" r=".46"/>
<circle cx="30.5" cy="100.3" r=".46"/>
<circle cx="25.4" cy="71.1" r=".46"/>
<circle cx="27.9" cy="71.1" r=".46"/>
<circle cx="25.4" cy="100.3" r=".46"/>
<circle cx="22.9" cy="100.3" r=".46"/>
<circle cx="196.8" cy="135.9" r=".46"/>
<circle cx="252.1" cy="39.4" r=".46"/>
<circle cx="262.3" cy="24.8" r=".46"/>
<circle cx="262.3" cy="33.7" r=".46"/>
<circle cx="99.1" cy="182.9" r=".46"/>
<circle cx="99.1" cy="180.3" r=".46"/>
<circle cx="99.1" cy="170.2" r=".46"/>
<circle cx="113" cy="185.4" r=".46"/>
<circle cx="255.3" cy="68.6" r=".46"/>
<circle cx="255.3" cy="100.3" r=".46"/>
<circle cx="198.1" cy="33.7" r=".46"/>
<circle cx="188.6" cy="39.4" r=".46"/>
</g>
<g font-size="4.2" fill="#0000c2">
<text x="66" y="17.5">Power</text>
<text x="167.6" y="16.9">Salidas</text>
<text x="62.2" y="116.6">Input</text>
<text x="62.2" y="125.5">Motor</text>
</g>
<g font-size="2.8" fill="#840000">
<text x="178" y="190.9">Title:</text>
<text x="187.7" y="190.9">Minisumo</text>
<text x="203.9" y="190.9">V1</text>
</g>
<g font-size="2.1" fill="#840000">
<text x="178" y="178">www.twitch.tv/labgluon</text>
<text x="178" y="184">Sheet:</text>
<text x="178" y="181.2">Por</text>
<text x="183.5" y="181.2">Laboratorio</text>
<text x="198.1" y="181.2">Gluon</text>
<text x="178" y="186.7">File:</text>
<text x="184.1" y="186.7">MiniSumoPCB.kicad_sch</text>
<text x="178" y="196.9">KiCad</text>
<text x="178" y="194.1">Size:</text>
<text x="184.7" y="194.1">A4</text>
<text x="185.7" y="196.9">E.D.A.</text>
<text x="194.6" y="196.9">kicad-cli</text>
<text x="200" y="194.1">Date:</text>
<text x="206.5" y="196.9">7.0.6</text>
<text x="263" y="194.3">Rev:</text>
<text x="263" y="196.9">Id:</text>
<text x="267.1" y="196.9">1/2</text>
</g>
<g font-size="1.8" fill="#840000">
<text x="35" y="11.9">1</text>
<text x="85" y="11.9">2</text>
<text x="135" y="11.9">3</text>
<text x="185" y="11.9">4</text>
<text x="235" y="11.9">5</text>
<text x="285" y="11.9">6</text>
<text x="105.6" y="28.9">UART_RX</text>
<text x="10.3" y="35.9">A</text>
<text x="105.6" y="31.4">UART_TX</text>
<text x="121.1" y="31.4">ESP32_BOOT</text>
<text x="285.3" y="35.9">A</text>
<text x="178.1" y="37.9" transform="rotate(-90 178.1 37.9)">nSERVO_INV_1</text>
<text x="241" y="37.9" transform="rotate(-90 241 37.9)">MOSFET_GATE_1</text>
<text x="22.5" y="74.9" transform="rotate(-90 22.5 74.9)">R1</text>
<text x="25" y="74.9" transform="rotate(-90 25 74.9)">R2</text>
<text x="118.5" y="83.5">UART_RX</text>
<text x="195.7" y="83.5">nSERVO_INV_1</text>
<text x="195.7" y="81">LED_1</text>
<text x="10.3" y="85.9">B</text>
<text x="66.2" y="84.8">BUTTON_IN</text>
<text x="114.7" y="88.6">ESP32_BOOT</text>
<text x="118.8" y="86">UART_TX</text>
<text x="195.7" y="86">LED_2</text>
<text x="195.7" y="88.6">MOTOR_A_IN1</text>
<text x="285.3" y="85.9">B</text>
<text x="195.7" y="93.7">TCA_SDA</text>
<text x="195.7" y="91.1">MOTOR_B_IN1</text>
<text x="34.4" y="101.3">CONFIG_IN</text>
<text x="116.8" y="101.3">CONFIG_IN</text>
<text x="117.4" y="98.7">LINE_R_IN</text>
<text x="117.6" y="96.2">LINE_L_IN</text>
<text x="195.7" y="101.3">MOSFET_GATE_1</text>
<text x="195.7" y="98.7">MOTOR_B_IN2</text>
<text x="195.7" y="96.2">TCA_SCL</text>
<text x="235.3" y="96.2">LED_2</text>
<text x="269.4" y="96.2">LED_1</text>
<text x="113.1" y="106.4">MOTOR_A_PWM</text>
<text x="116.5" y="103.8">BUTTON_IN</text>
<text x="195.7" y="103.8">MOTOR_A_IN2</text>
<text x="112.9" y="108.9">MOTOR_B_PWM</text>
<text x="10.3" y="135.9">C</text>
<text x="285.3" y="135.9">C</text>
<text x="17.8" y="155.9">MOTOR_A_PWM</text>
<text x="239.9" y="152.7">LINE_R_IN</text>
<text x="240.1" y="155.9">TCA_SCL</text>
<text x="240.2" y="150.2">LINE_L_IN</text>
<text x="17.7" y="158.4">MOTOR_B_PWM</text>
<text x="240.1" y="158.4">TCA_SDA</text>
<text x="18.9" y="163.5">MOTOR_A_IN1</text>
<text x="18.9" y="166.1">MOTOR_A_IN2</text>
<text x="18.7" y="168.6">MOTOR_B_IN1</text>
<text x="18.7" y="171.1">MOTOR_B_IN2</text>
<text x="10.3" y="185.9">D</text>
<text x="285.3" y="185.9">D</text>
<text x="114.5" y="188.9">/CD_DETECT</text>
<text x="35" y="199.9">1</text>
<text x="85" y="199.9">2</text>
<text x="135" y="199.9">3</text>
<text x="185" y="199.9">4</text>
<text x="235" y="199.9">5</text>
<text x="285" y="199.9">6</text>
</g>
<g font-size="1.8" fill="#006464">
<text x="23.8" y="16.1">PWR_FLAG</text>
<text x="27.2" y="16.1">+5V</text>
<text x="194.8" y="16.7">+5V</text>
<text x="260.9" y="17.4">+12V</text>
<text x="26.9" y="18.6">PWR_FLAG</text>
<text x="32.9" y="19.9">+12V</text>
<text x="49.7" y="23.7">AUX_12</text>
<text x="52.1" y="21.2">J2</text>
<text x="59.6" y="22.5">+12V</text>
<text x="100.2" y="21.4">+3V3</text>
<text x="142.4" y="21.6">+3V3</text>
<text x="200.7" y="28.8">R19</text>
<text x="253.8" y="28.5">D2</text>
<text x="269.9" y="28.8">J8</text>
<text x="16.7" y="32.6">Alimentacion</text>
<text x="21.7" y="35.2">J1</text>
<text x="31" y="33.2">GND</text>
<text x="58.9" y="35.8">GND</text>
<text x="142.8" y="32">BOOT_SELECT</text>
<text x="143" y="30.1">JP1</text>
<text x="181.6" y="35.2">R18</text>
<text x="200.7" y="31.3">1K</text>
<text x="217.2" y="35.8">J18</text>
<text x="243.8" y="35.2">R20</text>
<text x="251.5" y="31">SS14</text>
<text x="269.9" y="31.3">POWER_OUT_1</text>
<text x="13.2" y="41.5">+5V</text>
<text x="22" y="41.5">Electronica_ON</text>
<text x="27.2" y="39">SW2</text>
<text x="37.1" y="41.5">PWR_FLAG</text>
<text x="52" y="40.2">U2</text>
<text x="69.7" y="40.5">+3V3</text>
<text x="94.1" y="37.7">UART</text>
<text x="95.3" y="40.2">J5</text>
<text x="100.8" y="39.6">GND</text>
<text x="142.6" y="40.2">GND</text>
<text x="181.6" y="37.7">100</text>
<text x="204.7" y="39.5" transform="rotate(-90 204.7 39.5)">+5V</text>
<text x="217.2" y="38.3">Servo</text>
<text x="243.8" y="37.7">100</text>
<text x="266.1" y="39">Q1</text>
<text x="266.1" y="41.5">IRLR8726</text>
<text x="46.6" y="42.8">AMS1117-3.3</text>
<text x="48.8" y="46.6">VI</text>
<text x="55.3" y="46.6">VO</text>
<text x="190.5" y="42.8">R21</text>
<text x="190.5" y="45.3">100k</text>
<text x="200" y="45.3">IRLM2502</text>
<text x="200.7" y="43.4">Q2</text>
<text x="210.1" y="44">GND</text>
<text x="254" y="44">R15</text>
<text x="254" y="46.6">100k</text>
<text x="36.8" y="50.4">C1</text>
<text x="38.1" y="52.9">C</text>
<text x="54.2" y="50.3" transform="rotate(-90 54.2 50.3)">GND</text>
<text x="67.3" y="49.1">C2</text>
<text x="186.6" y="52.3">GND</text>
<text x="196.1" y="51.7">GND</text>
<text x="250.1" y="53.6">GND</text>
<text x="260.2" y="53.6">GND</text>
<text x="39.9" y="59.9">GND</text>
<text x="51.3" y="59.9">GND</text>
<text x="62.7" y="59.9">GND</text>
<text x="66" y="54.2">C_Polarized_US</text>
<text x="112.9" y="62.7">+3V3</text>
<text x="22.8" y="67.1">+3V3</text>
<text x="57" y="68.4">+3V3</text>
<text x="117.4" y="69.9">R12</text>
<text x="152.6" y="70.7">ESP32-WROOM-E</text>
<text x="159.9" y="68.2">U3</text>
<text x="256.7" y="67.3">+3V3</text>
<text x="30.1" y="74.9" transform="rotate(-90 30.1 74.9)">R4</text>
<text x="61" y="77.1">SW3</text>
<text x="117.4" y="72.4">10k</text>
<text x="131.8" y="75.8">EN/CHIP_PU</text>
<text x="173.9" y="75.8">ADC2_CH2/GPIO2</text>
<text x="253.2" y="76.2">220</text>
<text x="253.2" y="73.7">R22</text>
<text x="262.9" y="73.3">R23</text>
<text x="262.9" y="75.8">220</text>
<text x="23.7" y="78.7" transform="rotate(-90 23.7 78.7)">4k7</text>
<text x="26.3" y="78.7" transform="rotate(-90 26.3 78.7)">2k2</text>
<text x="28.8" y="78.7" transform="rotate(-90 28.8 78.7)">1k</text>
<text x="61" y="79.6">SW_Push</text>
<text x="107" y="82.1">100nF</text>
<text x="110.5" y="79.6">C3</text>
<text x="131.8" y="83.4">U0RXD/GPIO3</text>
<text x="173.9" y="78.3">ADC2_CH0/GPIO4</text>
<text x="183.7" y="83.4">GPIO16</text>
<text x="184.9" y="80.9">GPIO5</text>
<text x="34.3" y="89.8">SW1</text>
<text x="50.2" y="89.8">C5</text>
<text x="62.2" y="88.5">R5</text>
<text x="112.3" y="86">GND</text>
<text x="131.8" y="88.5">GPIO0/BOOT/ADC2_CH1</text>
<text x="131.8" y="86">U0TXD/GPIO1</text>
<text x="183.7" y="86">GPIO17</text>
<text x="183.7" y="88.5">GPIO18</text>
<text x="254.5" y="85.6">D1</text>
<text x="254.5" y="88.2">LED_R</text>
<text x="264.2" y="85.6">D3</text>
<text x="264.2" y="88.2">LED_G</text>
<text x="34.3" y="92.3">SW_DIP_x04</text>
<text x="48.5" y="92.3">100nF</text>
<text x="62.2" y="91">10k</text>
<text x="183.7" y="91">GPIO19</text>
<text x="183.7" y="93.6">GPIO21</text>
<text x="245.1" y="93.6">Q3</text>
<text x="263.9" y="93.6">Q4</text>
<text x="57.7" y="100.6">GND</text>
<text x="131.8" y="96.1">SENSOR_VP/GPIO36/ADC1_CH0</text>
<text x="131.8" y="98.7">SENSOR_VN/GPIO39/ADC1_CH3</text>
<text x="131.8" y="101.2">GPIO34/ADC1_CH6</text>
<text x="165.6" y="101.2">DAC_1/ADC2_CH8/GPIO25</text>
<text x="183.7" y="96.1">GPIO22</text>
<text x="183.7" y="98.7">GPIO23</text>
<text x="241.3" y="99.9">IRLM2502</text>
<text x="263.6" y="99.9">IRLM2502</text>
<text x="17.8" y="106.3">C4</text>
<text x="29.2" y="105">R3</text>
<text x="29.2" y="107.5">2k2</text>
<text x="131.8" y="103.7">GPIO35/ADC1_CH7</text>
<text x="131.8" y="106.3">32K_XP/GPIO32/ADC1_CH4</text>
<text x="165.6" y="103.7">DAC_2/ADC2_CH9/GPIO26</text>
<text x="172.7" y="106.3">ADC2_CH7/GPIO27</text>
<text x="257" y="103.9">GND</text>
<text x="14.2" y="108.8">100nF</text>
<text x="131.8" y="108.8">32K_XN/GPIO33/ADC1_CH5</text>
<text x="188" y="113.9">NC</text>
<text x="24.6" y="115.8">GND</text>
<text x="131.8" y="116.4">MTMS/GPIO14/ADC2_CH6</text>
<text x="131.8" y="119">MTDI/GPIO12/ADC2_CH5</text>
<text x="188" y="119">NC</text>
<text x="188" y="116.4">NC</text>
<text x="131.8" y="121.5">MTCK/GPIO13/ADC2_CH4</text>
<text x="131.8" y="124.1">MTDO/GPIO15/ADC2_CH3</text>
<text x="188" y="121.5">NC</text>
<text x="188" y="124.1">NC</text>
<text x="39.3" y="126.8">+3V3</text>
<text x="53.2" y="127.9">+12V</text>
<text x="123.1" y="131.9">+3V3</text>
<text x="188" y="126.6">NC</text>
<text x="188" y="129.1">NC</text>
<text x="23.5" y="136.8">10u</text>
<text x="24.8" y="134.2">C7</text>
<text x="35.2" y="136.1">100nF</text>
<text x="36.8" y="133.6">C6</text>
<text x="59.1" y="136.1">C8</text>
<text x="71.1" y="135.5">C9</text>
<text x="131.8" y="136.8">3V3</text>
<text x="177.4" y="136.8">GND_THERMAL</text>
<text x="186.7" y="134.2">GND</text>
<text x="27.8" y="139.9">GND</text>
<text x="57.8" y="138.7">10u</text>
<text x="62.1" y="141.8">GND</text>
<text x="69.5" y="138">100nF</text>
<text x="194.8" y="143.7">GND</text>
<text x="30.4" y="145.9">+3V3</text>
<text x="42.8" y="144.5" transform="rotate(-90 42.8 144.5)">VCC</text>
<text x="52.9" y="144.7" transform="rotate(-90 52.9 144.7)">VM1</text>
<text x="55.5" y="144.7" transform="rotate(-90 55.5 144.7)">VM2</text>
<text x="58" y="144.7" transform="rotate(-90 58 144.7)">VM3</text>
<text x="70.6" y="146.9">MOTOR_A</text>
<text x="73.7" y="149.5">J3</text>
<text x="252.7" y="146">Sensors</text>
<text x="40.4" y="150.7">STBY</text>
<text x="40.4" y="155.8">PWMA</text>
<text x="54.8" y="150.7">AO1</text>
<text x="54.8" y="155.8">AO2</text>
<text x="254.2" y="155.8">TCA_SCL</text>
<text x="254.2" y="150.1">LINE_L_IN</text>
<text x="254.2" y="152.6">LINE_R_IN</text>
<text x="40.4" y="158.3">PWMB</text>
<text x="99.7" y="160.2">+3V3</text>
<text x="141.1" y="158.6">Micro_SD_Card</text>
<text x="146.9" y="156">J6</text>
<text x="254.2" y="158.3">TCA_SDA</text>
<text x="40.4" y="163.4">AIN1</text>
<text x="40.4" y="166">AIN2</text>
<text x="54.7" y="163.4">BO1</text>
<text x="102.1" y="164.7">R6</text>
<text x="102.1" y="167.2">R7</text>
<text x="106.2" y="166">10k</text>
<text x="129.3" y="166">DAT2</text>
<text x="40.4" y="171">BIN2</text>
<text x="40.4" y="168.5">BIN1</text>
<text x="54.7" y="168.5">BO2</text>
<text x="70.5" y="169.8">MOTOR_B</text>
<text x="73.7" y="172.3">J4</text>
<text x="102.1" y="169.8">R8</text>
<text x="106.2" y="171">10k</text>
<text x="106.2" y="168.5">10k</text>
<text x="112.4" y="172.9">+3V3</text>
<text x="129.3" y="168.5">DAT3/CD</text>
<text x="129.3" y="171">CMD</text>
<text x="129.3" y="173.6">VDD</text>
<text x="42.8" y="179.3" transform="rotate(-90 42.8 179.3)">GND</text>
<text x="52.9" y="179.3" transform="rotate(-90 52.9 179.3)">PGND1</text>
<text x="58" y="179.3" transform="rotate(-90 58 179.3)">PGND2</text>
<text x="113" y="177.9">GND</text>
<text x="129.3" y="176.1">CLK</text>
<text x="129.3" y="178.7">VSS</text>
<text x="59.4" y="183.7">U1</text>
<text x="100.9" y="182.5">R10</text>
<text x="100.9" y="185">R11</text>
<text x="106.2" y="183.7">10k</text>
<text x="129.3" y="181.2">DAT0</text>
<text x="129.3" y="183.7">DAT1</text>
<text x="59.4" y="186.3">TB6612FNG</text>
<text x="106.2" y="186.3">10k</text>
<text x="129.3" y="186.3">CD</text>
<text x="156" y="188.8">SHIELD</text>
<text x="39.9" y="193.3">GND</text>
<text x="52.6" y="193.3">GND</text>
<text x="166.9" y="194.2">GND</text>
</g>
<g font-size="1.8" fill="#a90000">
<text x="25.3" y="20.1">1</text>
<text x="25.3" y="22.6">2</text>
<text x="25.3" y="25.1">3</text>
<text x="25.3" y="27.7">4</text>
<text x="55.8" y="29">1</text>
<text x="55.8" y="26.4">2</text>
<text x="99" y="25.1">1</text>
<text x="99" y="27.7">2</text>
<text x="143" y="26.1" transform="rotate(-90 143 26.1)">1</text>
<text x="263.5" y="27.7">1</text>
<text x="99" y="30.2">3</text>
<text x="99" y="32.8">4</text>
<text x="137.7" y="32.5">2</text>
<text x="210.7" y="33.4">1</text>
<text x="210.7" y="35.9">2</text>
<text x="263.5" y="30.2">2</text>
<text x="143" y="36.3" transform="rotate(-90 143 36.3)">3</text>
<text x="191.1" y="41.4">1</text>
<text x="200.1" y="36.3" transform="rotate(-90 200.1 36.3)">3</text>
<text x="210.7" y="38.5">3</text>
<text x="255.2" y="41.4">1</text>
<text x="264.2" y="36.3" transform="rotate(-90 264.2 36.3)">2</text>
<text x="24.7" y="47.7">2</text>
<text x="32.3" y="45.2">1</text>
<text x="46.3" y="45.5">3</text>
<text x="59" y="45.5">2</text>
<text x="200.1" y="43.9" transform="rotate(-90 200.1 43.9)">2</text>
<text x="264.2" y="43.9" transform="rotate(-90 264.2 43.9)">3</text>
<text x="32.3" y="50.2">3</text>
<text x="53.1" y="52.8" transform="rotate(-90 53.1 52.8)">1</text>
<text x="128.8" y="74.7">3</text>
<text x="191.7" y="74.7">24</text>
<text x="191.7" y="77.2">26</text>
<text x="128.2" y="82.3">34</text>
<text x="191.7" y="82.3">27</text>
<text x="191.7" y="79.8">29</text>
<text x="24.8" y="85.8" transform="rotate(-90 24.8 85.8)">8</text>
<text x="27.4" y="85.8" transform="rotate(-90 27.4 85.8)">7</text>
<text x="29.9" y="85.8" transform="rotate(-90 29.9 85.8)">6</text>
<text x="32.5" y="85.8" transform="rotate(-90 32.5 85.8)">5</text>
<text x="128.2" y="87.4">25</text>
<text x="128.2" y="84.8">35</text>
<text x="191.7" y="84.8">28</text>
<text x="191.7" y="87.4">30</text>
<text x="191.7" y="89.9">31</text>
<text x="24.8" y="96" transform="rotate(-90 24.8 96)">1</text>
<text x="27.4" y="96" transform="rotate(-90 27.4 96)">2</text>
<text x="29.9" y="96" transform="rotate(-90 29.9 96)">3</text>
<text x="32.5" y="96" transform="rotate(-90 32.5 96)">4</text>
<text x="128.8" y="95">4</text>
<text x="191.7" y="92.5">33</text>
<text x="191.7" y="95">36</text>
<text x="253.4" y="92.1" transform="rotate(-90 253.4 92.1)">3</text>
<text x="262.3" y="92.1" transform="rotate(-90 262.3 92.1)">3</text>
<text x="128.8" y="97.5">5</text>
<text x="128.8" y="100.1">6</text>
<text x="191.7" y="100.1">10</text>
<text x="191.7" y="97.5">37</text>
<text x="244.4" y="97.2">1</text>
<text x="253.4" y="99.8" transform="rotate(-90 253.4 99.8)">2</text>
<text x="262.3" y="99.8" transform="rotate(-90 262.3 99.8)">2</text>
<text x="266" y="97.2">1</text>
<text x="128.8" y="102.6">7</text>
<text x="128.8" y="105.2">8</text>
<text x="128.8" y="107.7">9</text>
<text x="191.7" y="102.6">11</text>
<text x="191.7" y="105.2">12</text>
<text x="191.7" y="112.8">21</text>
<text x="128.2" y="115.3">13</text>
<text x="128.2" y="117.9">14</text>
<text x="191.7" y="117.9">17</text>
<text x="191.7" y="115.3">22</text>
<text x="128.2" y="120.4">16</text>
<text x="128.2" y="122.9">23</text>
<text x="191.7" y="120.4">18</text>
<text x="191.7" y="122.9">19</text>
<text x="191.7" y="125.5">20</text>
<text x="191.7" y="128">32</text>
<text x="128.8" y="135.6">2</text>
<text x="191.7" y="135.6">39</text>
<text x="192.3" y="133.1">1</text>
<text x="41.7" y="138.5" transform="rotate(-90 41.7 138.5)">20</text>
<text x="51.8" y="138.5" transform="rotate(-90 51.8 138.5)">24</text>
<text x="54.4" y="138.5" transform="rotate(-90 54.4 138.5)">13</text>
<text x="56.9" y="138.5" transform="rotate(-90 56.9 138.5)">14</text>
<text x="35.5" y="149.6">19</text>
<text x="61.5" y="149.6">1</text>
<text x="35.5" y="154.7">23</text>
<text x="61.5" y="154.7">5</text>
<text x="71" y="150.9">1</text>
<text x="71" y="153.4">2</text>
<text x="35.5" y="157.2">15</text>
<text x="35.5" y="167.4">17</text>
<text x="35.5" y="162.3">21</text>
<text x="35.5" y="164.8">22</text>
<text x="60.9" y="162.3">11</text>
<text x="61.5" y="167.4">7</text>
<text x="71" y="163.6">1</text>
<text x="71" y="166.1">2</text>
<text x="125.7" y="164.8">1</text>
<text x="125.7" y="167.4">2</text>
<text x="35.5" y="169.9">16</text>
<text x="125.7" y="169.9">3</text>
<text x="125.7" y="172.5">4</text>
<text x="125.7" y="175">5</text>
<text x="125.7" y="177.5">6</text>
<text x="41.7" y="184.2" transform="rotate(-90 41.7 184.2)">18</text>
<text x="51.8" y="183.6" transform="rotate(-90 51.8 183.6)">3</text>
<text x="56.9" y="183.6" transform="rotate(-90 56.9 183.6)">9</text>
<text x="125.7" y="180.1">7</text>
<text x="125.7" y="182.6">8</text>
<text x="125.7" y="185.2">9</text>
<text x="164.4" y="187.7">11</text>
</g>
<g font-size="1.8" fill="#0f0f0f">
<text x="196.5" y="77.1">SD_DATA1</text>
<text x="196.5" y="74.6">SD_DATA0</text>
<text x="118.1" y="115.2">SD_CLK</text>
<text x="118.1" y="117.8">SD_DATA2</text>
<text x="118.1" y="120.3">SD_DATA3</text>
<text x="118.1" y="122.8">SD_CMD</text>
<text x="114.3" y="167.3">SD_DATA3</text>
<text x="114.3" y="164.8">SD_DATA2</text>
<text x="114.3" y="169.8">SD_CMD</text>
<text x="114.3" y="174.9">SD_CLK</text>
<text x="114.3" y="180">SD_DATA0</text>
<text x="114.3" y="182.5">SD_DATA1</text>
</g>
<g font-size="1.8" fill="#0000c2">
<text x="240" y="84.7">D3:2.2</text>
<text x="240" y="86.7">D1:2.4</text>
<text x="97.8" y="155.3">Segun</text>
<text x="104.7" y="155.3">el</text>
<text x="107.6" y="155.3">ejemplo,</text>
<text x="116.8" y="155.3">hay</text>
<text x="121.3" y="155.3">que</text>
<text x="125.8" y="155.3">ponerlas</text>
<text x="135.2" y="155.3">de</text>
<text x="138.6" y="155.3">10k</text>
</g>
<g font-size="1.8" fill="#725600">
<text x="252.7" y="161.7">File:</text>
<text x="258" y="161.7">Sensors.kicad_sch</text>
</g>
<g font-size="1.8" fill="#939391">
<text x="102.1" y="179.9">R9</text>
<text x="106.2" y="181.2">10k</text>
</g>
</svg>
